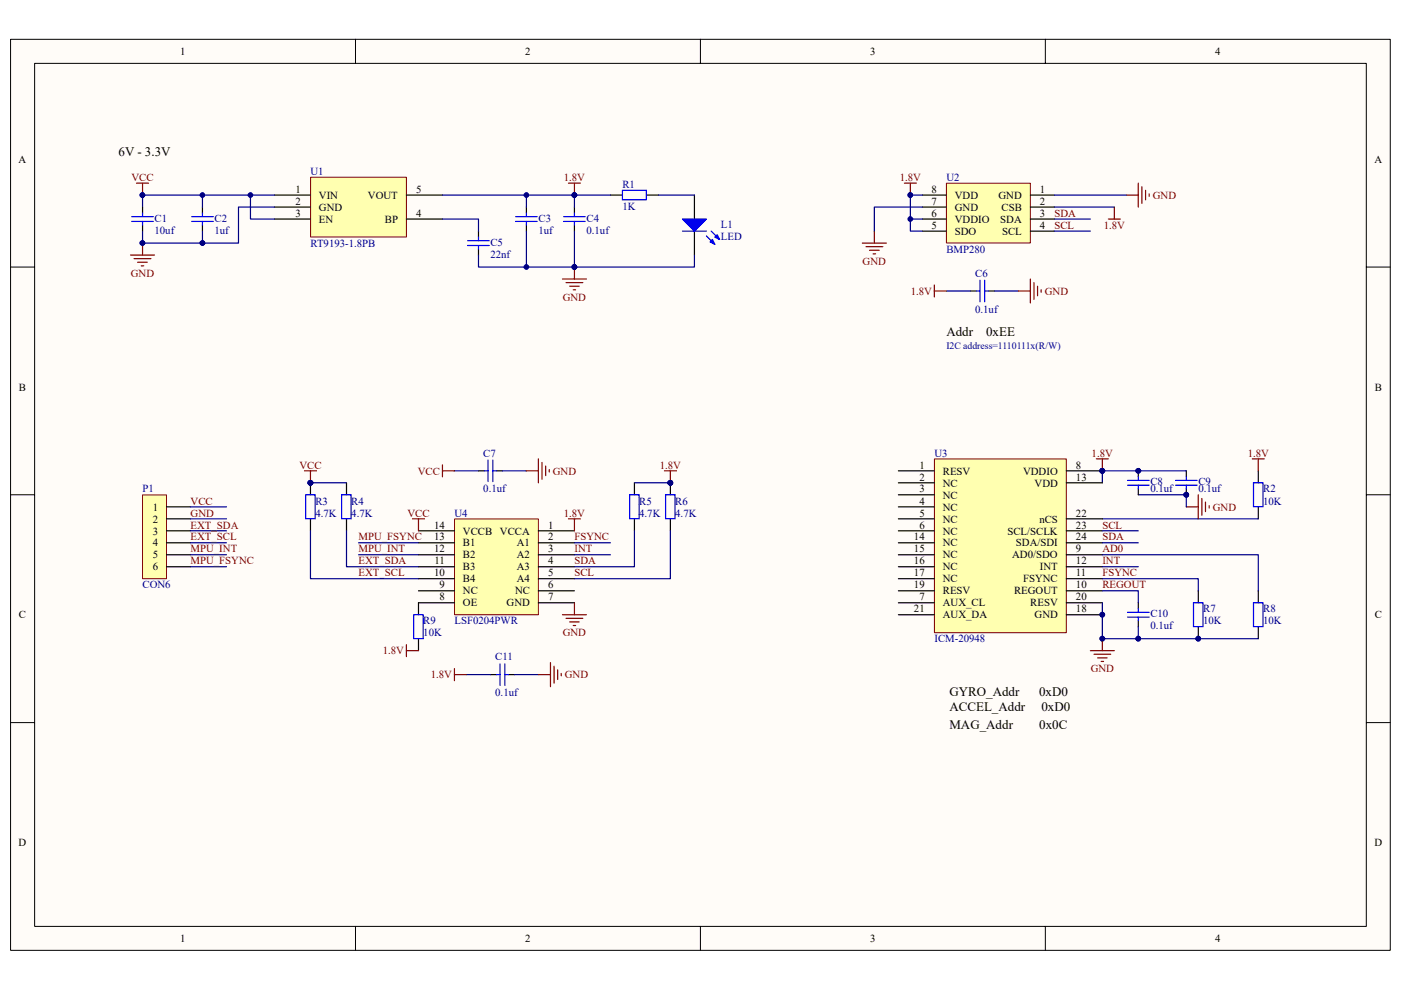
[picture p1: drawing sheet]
<svg xmlns="http://www.w3.org/2000/svg" width="297mm" height="210mm" viewBox="0 0 297 210" stroke-linecap="round" stroke-linejoin="round" font-family="sans-serif">
<path d="M2.3 8.4h292.5v193.2h-292.5z" fill="#fffcf8"/>
<path d="M2.2 8.3h292.6v193.3h-292.6z" fill="none" stroke="#000" stroke-width=".21"/>
<path d="M7.4 13.5h282.3v183h-282.3z" fill="#fffcf8"/>
<g fill="none" stroke="#000" stroke-width=".21">
<path d="M7.3 13.4h282.4v183.1h-282.4zM75.4 8.3v5.1M148.5 8.3v5.1M221.6 8.3v5.1M2.2 56.6h5.1M289.7 56.6h5.1M2.2 104.9h5.1M289.7 104.9h5.1M2.2 153.3h5.1M289.7 153.3h5.1M75.4 196.5v5.1M148.5 196.5v5.1"/>
<path d="M221.6 196.5v5.1"/>
</g>
<path d="M96.4 110.1h17.7v20.3h-17.7z" fill="#ffffb0"/>
<path d="M96.4 110.1h17.7v20.3h-17.7z" fill="none" stroke="#800000" stroke-width=".21"/>
<g fill="none" stroke="#000" stroke-width=".25">
<path d="M88.7 112.6h7.6M88.7 115.1h7.6M88.7 117.7h7.6M114.1 112.6h7.7M114.1 115.1h7.7M114.1 117.7h7.7M88.7 120.2h7.6M88.7 122.7h7.6M88.7 125.3h7.6M88.7 127.8h7.6M114.1 120.2h7.7M114.1 122.7h7.7"/>
<path d="M114.1 125.3h7.7M114.1 127.8h7.7"/>
</g>
<path d="M65.9 37.6h20.3v12.7h-20.3z" fill="#ffffb0"/>
<path d="M65.8 37.6h20.4v12.7h-20.4z" fill="none" stroke="#800000" stroke-width=".21"/>
<g fill="none" stroke="#000" stroke-width=".25">
<path d="M42.9 43.9v1.3M42.9 47.7v1.3M58.2 41.4h7.6M58.2 43.9h7.6M58.2 46.5h7.6M86.2 41.4h7.6M86.2 46.5h7.6M101.4 49v1.3M101.4 52.8v1.3M111.6 43.9v1.3M111.6 47.7v1.3M121.8 43.9v1.3"/>
<path d="M121.8 47.7v1.3M147.2 41.4v5.1M147.2 49v5.1"/>
</g>
<g fill="none" stroke="#00f" stroke-width=".25">
<path d="M40.6 47h4.6M40.6 46h4.6M42.9 45.2v.8M42.9 47v.7M99.1 52.1h4.6M99.1 51.1h4.6M101.4 50.3v.8M101.4 52.1v.7M109.3 47h4.6M109.3 46h4.6M111.6 45.2v.8M111.6 47v.7"/>
<path d="M119.5 47h4.6M119.5 46h4.6M121.8 45.2v.8M121.8 47v.7"/>
</g>
<path d="M28.9 38.8h2.6M30.2 38.8v2.6M120.5 38.8h2.6M121.8 38.8v2.6" fill="none" stroke="#800000" stroke-width=".25"/>
<g fill="#000080" stroke="#000080" stroke-width=".21">
<circle cx="30.2" cy="41.4" r=".49"/>
<circle cx="121.8" cy="41.4" r=".5"/>
</g>
<path d="M144.7 46.5h5.1l-2.6 2.5z" fill="#00f"/>
<path d="M144.7 46.5h5.1l-2.6 2.5zM149.8 50l1.8 1.8M150.8 49l1.8 1.8" fill="none" stroke="#00f" stroke-width=".25"/>
<path d="M150.5 51.3l.5-.5 .6 1z" fill="#00f"/>
<path d="M150.5 51.3l.5-.5 .6 1z" fill="none" stroke="#00f" stroke-width=".25"/>
<path d="M151.6 50.3l.5-.5 .5 1z" fill="#00f"/>
<g fill="none" stroke="#00f" stroke-width=".25">
<path d="M132 40.4h5v2h-5zM144.7 49h5.1M151.6 50.3l.5-.5 .5 1zM207.8 59.4v4.6M208.8 59.4v4.6M207 61.7h.8M208.8 61.7h.7M102.7 99.9h.8M103.5 97.6v4.6M104.5 97.6v4.6M104.5 99.9h.8M64.8 104.9h2v5.1h-2z"/>
<path d="M72.4 104.9h2v5.1h-2zM133.5 104.9h2v5.1h-2zM141.1 104.9h2v5.1h-2zM249.2 102.9h4.6M249.2 101.9h4.6M251.5 101.1v.8M251.5 102.9v.8M265.8 102.4h2v5.1h-2zM87.7 130.4h2v5h-2zM239.1 130.9h4.5M239.1 129.9h4.5M241.3 129.1v.8"/>
<path d="M241.3 130.9v.8M253 127.8h2.1v5.1h-2.1zM265.8 127.8h2v5.1h-2zM105.3 143.1h.7M106 140.8v4.6M107 143.1h.8M107 140.8v4.6"/>
</g>
<g fill="none" stroke="#000" stroke-width=".25">
<path d="M129.4 41.4h2.6M137.1 41.4h2.5M205.7 61.7h1.3M209.5 61.7h1.3M101.4 99.9h1.3M105.3 99.9h1.2M251.5 99.9v1.2M266.8 99.9v2.5M65.8 102.4v2.5M65.8 110v2.6M73.5 102.4v2.5M73.5 110v2.6"/>
<path d="M134.5 102.4v2.5M134.5 110v2.6M142.1 102.4v2.5M142.1 110v2.6M251.5 103.7v1.2M266.8 107.5v2.5M88.7 127.8v2.6M88.7 135.5v2.5M241.3 127.8v1.3M241.3 131.7v1.2M254.1 125.3v2.5M254.1 132.9v2.6"/>
<path d="M266.8 125.3v2.5M266.8 132.9v2.6M104 143.1h1.3M107.8 143.1h1.3"/>
</g>
<g fill="#000080" stroke="#000080" stroke-width=".21">
<circle cx="251.5" cy="104.9" r=".49"/>
<circle cx="254.1" cy="135.5" r=".49"/>
<circle cx="65.8" cy="102.4" r=".5"/>
<circle cx="142.1" cy="102.4" r=".49"/>
</g>
<path d="M87.5 110h2.5M88.7 110v2.6M120.5 110h2.6M121.8 110v2.6M86.2 136.7v2.6M86.2 138h2.5" fill="none" stroke="#800000" stroke-width=".25"/>
<path d="M30.2 105h5.1v17.7h-5.1z" fill="#ffffb0"/>
<path d="M30.2 105h5.1v17.7h-5.1z" fill="none" stroke="#800000" stroke-width=".21"/>
<path d="M35.3 107.5h5.1M35.3 110h5.1M35.3 112.6h5.1M35.3 115.1h5.1M35.3 117.7h5.1M35.3 120.2h5.1" fill="none" stroke="#000" stroke-width=".25"/>
<g fill="none" stroke="#000080" stroke-width=".25">
<path d="M30.2 49v2.6h12.7M42.9 41.4v2.5M53.1 41.4v5.1h5.1M58.2 43.9h-7.6v7.7h-7.7v-2.6M58.2 41.4h-28v2.5M93.8 46.5h7.6v2.5M93.8 41.4h28v2.5M111.6 41.4v2.5M111.6 49v7.6M121.8 41.4h7.6M121.8 49v7.6h-20.4v-2.5M139.6 41.4h7.6"/>
<path d="M147.2 54.1v2.5h-25.4M40.4 110h7.6M40.4 107.5h7.6M40.4 112.6h7.6M40.4 115.1h7.6M40.4 117.7h7.6M40.4 120.2h7.6"/>
</g>
<g fill="#000080" stroke="#000080" stroke-width=".21">
<circle cx="53.1" cy="41.4" r=".49"/>
<circle cx="42.9" cy="41.4" r=".49"/>
<circle cx="30.2" cy="41.4" r=".49"/>
<circle cx="42.9" cy="51.5" r=".49"/>
<circle cx="30.2" cy="51.5" r=".49"/>
<circle cx="121.8" cy="41.4" r=".5"/>
<circle cx="111.6" cy="41.4" r=".49"/>
<circle cx="111.6" cy="56.6" r=".49"/>
<circle cx="121.8" cy="56.6" r=".5"/>
</g>
<g fill="none" stroke="#800000" stroke-width=".25">
<path d="M241.3 38.8v5.1M242.1 39.6v3.6M27.7 54.1h5.1M28.4 54.9h3.6M29.2 55.6h2M29.9 56.4h.6M30.2 51.6v2.5M119.2 59.2h5.1M120 59.9h3.6M121.8 56.6v2.6M235 46.5h2.5M236.3 43.9v2.6"/>
<path d="M238.8 41.4h2.5M242.9 40.4v2M243.6 41.1v.5M120.8 60.7h2M121.5 61.5h.5"/>
</g>
<path d="M200.7 38.9h17.8v12.6h-17.8z" fill="#ffffb0"/>
<path d="M200.7 38.9h17.8v12.6h-17.8z" fill="none" stroke="#800000" stroke-width=".21"/>
<path d="M195.6 41.4h5.1M195.6 43.9h5.1M195.6 46.5h5.1M195.6 49h5.1M218.5 41.4h5M218.5 43.9h5M218.5 46.5h5M218.5 49h5" fill="none" stroke="#000" stroke-width=".25"/>
<path d="M193 46.5h2.6M195.6 41.4h-2.6v7.6h2.6M195.6 43.9h-10.2v5.1M223.5 43.9h12.8M223.5 46.5h7.7M223.5 49h7.7M223.5 41.4h15.3M200.7 61.7h5M210.8 61.7h5.1M251.5 99.9h-17.8v2.5M233.7 110h33.1" fill="none" stroke="#000080" stroke-width=".25"/>
<g fill="#000080" stroke="#000080" stroke-width=".21">
<circle cx="193" cy="41.4" r=".5"/>
<circle cx="193" cy="46.5" r=".5"/>
<circle cx="233.7" cy="99.9" r=".5"/>
</g>
<g fill="none" stroke="#800000" stroke-width=".25">
<path d="M191.7 38.8h2.6M193 38.8v2.6M182.8 51.6h5.1M183.6 52.3h3.6M184.4 53.1h2M185.1 53.8h.5M185.4 49v2.6M218.5 59.2v5.1M219.2 59.9v3.6M198.1 60.5v2.5M198.1 61.7h2.6M215.9 61.7h2.6"/>
<path d="M220 60.7v2M220.7 61.5v.5M232.4 97.3h2.6M233.7 97.3v2.6M251.5 107.5h2.6M254.1 104.9v5.1M254.8 105.7v3.6M255.6 106.5v2M256.4 107.3v.5"/>
</g>
<path d="M198.1 97.4h28v36.8h-28z" fill="#ffffb0"/>
<path d="M198.1 97.3h28v36.9h-28z" fill="none" stroke="#800000" stroke-width=".21"/>
<g fill="none" stroke="#000" stroke-width=".25">
<path d="M30.2 43.9v1.3M30.2 47.7v1.3M190.5 99.9h7.6M226.1 99.9h7.6M241.3 99.9v1.2M190.5 102.4h7.6M190.5 104.9h7.6M190.5 107.5h7.6M190.5 110h7.6M190.5 112.6h7.6M190.5 115.1h7.6M190.5 117.7h7.6"/>
<path d="M226.1 102.4h7.6M226.1 110h7.6M226.1 112.6h7.6M226.1 115.1h7.6M226.1 117.7h7.6M241.3 103.7v1.2M190.5 120.2h7.6M190.5 122.7h7.6M190.5 130.4h7.6M190.5 125.3h7.6M190.5 127.8h7.6M226.1 120.2h7.6"/>
<path d="M226.1 122.7h7.6M226.1 130.4h7.6M226.1 125.3h7.6M226.1 127.8h7.6"/>
</g>
<g fill="#000080" stroke="#000080" stroke-width=".21">
<circle cx="233.7" cy="130.4" r=".5"/>
<circle cx="233.7" cy="99.9" r=".5"/>
<circle cx="251.5" cy="104.9" r=".49"/>
<circle cx="241.3" cy="135.5" r=".49"/>
<circle cx="233.7" cy="135.5" r=".5"/>
<circle cx="65.8" cy="102.4" r=".5"/>
<circle cx="142.1" cy="102.4" r=".49"/>
<circle cx="241.3" cy="99.9" r=".49"/>
</g>
<g fill="none" stroke="#000080" stroke-width=".25">
<path d="M96.3 99.9h5.1M106.5 99.9h5.1M65.8 102.4h7.7M65.8 112.6v10.1h22.9M73.5 112.6v7.6h15.2M76 115.1h12.7M76 117.7h12.7M121.8 115.1h7.6M121.8 117.7h7.6M134.5 102.4h7.6M134.5 112.6v7.6h-12.7M142.1 112.6v10.1h-20.3"/>
<path d="M233.7 117.7h33.1v7.6M233.7 112.6h7.6M233.7 115.1h7.6M241.3 104.9h10.2v2.6M233.7 127.8v7.7h7.6v-2.6M233.7 125.3h7.6v2.5M233.7 122.7h20.4v2.6M233.7 120.2h7.6M241.3 135.5h25.5M98.9 143.1h5.1M109.1 143.1h5"/>
</g>
<g fill="none" stroke="#800000" stroke-width=".25">
<path d="M64.6 99.9h2.5M65.8 99.9v2.5M93.8 99.9h2.5M93.8 98.6v2.5M111.6 99.9h2.5M114.1 97.3v5.1M114.9 98.1v3.5M115.7 98.8v2.1M116.5 99.6v.5M140.9 99.9h2.5M142.1 99.9v2.5M265.5 97.3h2.6"/>
<path d="M266.8 97.3v2.6M119.2 130.4h5.1M120 131.1h3.6M120.8 131.9h2M121.5 132.7h.5M121.8 127.8v2.6M231.2 138h5.1M231.9 138.8h3.6M232.7 139.5h2M233.7 135.5v2.5M96.3 141.8v2.6M96.3 143.1h2.6"/>
<path d="M114.1 143.1h2.6M116.7 140.5v5.1M117.5 141.3v3.6M118.2 142.1v2M119 142.8v.5M233.5 140.3h.5"/>
</g>
<path d="M27.9 47h4.6M27.9 46h4.6M30.2 45.2v.8M30.2 47v.7M239.1 102.9h4.5M239.1 101.9h4.5M241.3 101.1v.8M241.3 102.9v.8" fill="none" stroke="#00f" stroke-width=".25"/>
<g font-size="2.8">
<text x="25.1" y="33.2">6V - 3.3V</text>
<text x="200.7" y="71.3">Addr</text>
<text x="209.1" y="71.3">0xEE</text>
<text x="201.3" y="147.6">GYRO_Addr</text>
<text x="220.3" y="147.6">0xD0</text>
<text x="201.3" y="150.8">ACCEL_Addr</text>
<text x="201.3" y="154.6">MAG_Addr</text>
<text x="220.3" y="154.6">0x0C</text>
<text x="220.8" y="150.8">0xD0</text>
</g>
<g font-size="2.3">
<text x="38.2" y="11.7">1</text>
<text x="111.4" y="11.7">2</text>
<text x="184.5" y="11.7">3</text>
<text x="257.6" y="11.7">4</text>
<text x="4" y="34.5">A</text>
<text x="291.4" y="34.5">A</text>
<text x="62.7" y="40.9">1</text>
<text x="88.2" y="40.9">5</text>
<text x="197.5" y="40.9">8</text>
<text x="220.5" y="40.9">1</text>
<text x="62.7" y="43.4">2</text>
<text x="62.7" y="46">3</text>
<text x="67.6" y="42.2">VIN</text>
<text x="67.6" y="44.7">GND</text>
<text x="67.6" y="47.2">EN</text>
<text x="78" y="42.2">VOUT</text>
<text x="81.6" y="47.2">BP</text>
<text x="88.2" y="46">4</text>
<text x="197.5" y="46">6</text>
<text x="197.5" y="43.4">7</text>
<text x="202.4" y="47.2">VDDIO</text>
<text x="202.4" y="44.7">GND</text>
<text x="202.4" y="42.2">VDD</text>
<text x="211.7" y="42.2">GND</text>
<text x="212.1" y="47.2">SDA</text>
<text x="212.3" y="44.7">CSB</text>
<text x="220.5" y="43.4">2</text>
<text x="220.5" y="46">3</text>
<text x="197.5" y="48.5">5</text>
<text x="202.4" y="49.8">SDO</text>
<text x="212.5" y="49.8">SCL</text>
<text x="220.5" y="48.5">4</text>
<text x="4" y="82.8">B</text>
<text x="291.5" y="82.8">B</text>
<text x="194.9" y="99.4">1</text>
<text x="194.9" y="101.9">2</text>
<text x="199.9" y="100.6">RESV</text>
<text x="216.9" y="100.6">VDDIO</text>
<text x="228.1" y="99.4">8</text>
<text x="228.1" y="101.9">13</text>
<text x="194.9" y="104.5">3</text>
<text x="194.9" y="107">4</text>
<text x="199.9" y="103.2">NC</text>
<text x="199.9" y="105.7">NC</text>
<text x="219.3" y="103.2">VDD</text>
<text x="32.4" y="108.3">1</text>
<text x="32.4" y="110.8">2</text>
<text x="32.4" y="113.4">3</text>
<text x="92" y="112.1">14</text>
<text x="98.1" y="113.4">VCCB</text>
<text x="106" y="113.4">VCCA</text>
<text x="116.2" y="112.1">1</text>
<text x="194.9" y="109.6">5</text>
<text x="194.9" y="112.1">6</text>
<text x="199.9" y="108.3">NC</text>
<text x="199.9" y="110.8">NC</text>
<text x="199.9" y="113.4">NC</text>
<text x="213.6" y="113.4">SCL/SCLK</text>
<text x="220.4" y="110.8">nCS</text>
<text x="228.1" y="112.1">23</text>
<text x="228.1" y="109.6">22</text>
<text x="32.4" y="115.9">4</text>
<text x="32.4" y="118.4">5</text>
<text x="92" y="117.2">12</text>
<text x="92" y="114.6">13</text>
<text x="92.1" y="119.7">11</text>
<text x="98.1" y="118.4">B2</text>
<text x="98.1" y="115.9">B1</text>
<text x="109.6" y="115.9">A1</text>
<text x="109.6" y="118.4">A2</text>
<text x="116.2" y="114.6">2</text>
<text x="116.2" y="117.2">3</text>
<text x="116.2" y="119.7">4</text>
<text x="193.8" y="114.6">14</text>
<text x="193.8" y="117.2">15</text>
<text x="193.8" y="119.7">16</text>
<text x="199.9" y="115.9">NC</text>
<text x="199.9" y="118.4">NC</text>
<text x="214.6" y="118.4">AD0/SDO</text>
<text x="215.4" y="115.9">SDA/SDI</text>
<text x="228.1" y="117.2">9</text>
<text x="228.1" y="119.7">12</text>
<text x="228.1" y="114.6">24</text>
<text x="32.4" y="121">6</text>
<text x="92" y="122.3">10</text>
<text x="93.2" y="124.8">9</text>
<text x="98.1" y="123.5">B4</text>
<text x="98.1" y="121">B3</text>
<text x="109.6" y="121">A3</text>
<text x="109.6" y="123.5">A4</text>
<text x="116.2" y="124.8">6</text>
<text x="116.2" y="122.3">5</text>
<text x="193.8" y="122.3">17</text>
<text x="193.8" y="124.8">19</text>
<text x="199.9" y="121">NC</text>
<text x="199.9" y="123.5">NC</text>
<text x="216.9" y="123.5">FSYNC</text>
<text x="220.5" y="121">INT</text>
<text x="228.1" y="122.3">11</text>
<text x="228.1" y="124.8">10</text>
<text x="4" y="131.2">C</text>
<text x="93.2" y="127.4">8</text>
<text x="98.1" y="128.6">OE</text>
<text x="98.1" y="126.1">NC</text>
<text x="107.4" y="128.6">GND</text>
<text x="109.2" y="126.1">NC</text>
<text x="116.2" y="127.4">7</text>
<text x="193.8" y="129.9">21</text>
<text x="194.9" y="127.4">7</text>
<text x="199.9" y="126.1">RESV</text>
<text x="199.9" y="128.6">AUX_CL</text>
<text x="199.9" y="131.2">AUX_DA</text>
<text x="215" y="126.1">REGOUT</text>
<text x="218.4" y="128.6">RESV</text>
<text x="219.3" y="131.2">GND</text>
<text x="228.1" y="129.9">18</text>
<text x="228.1" y="127.4">20</text>
<text x="291.5" y="131.2">C</text>
<text x="4" y="179.5">D</text>
<text x="291.4" y="179.5">D</text>
<text x="38.2" y="199.8">1</text>
<text x="111.4" y="199.8">2</text>
<text x="184.5" y="199.8">3</text>
<text x="257.6" y="199.8">4</text>
</g>
<g font-size="2.3" fill="#800000">
<text x="27.9" y="38.4">VCC</text>
<text x="119.5" y="38.4">1.8V</text>
<text x="190.8" y="38.4">1.8V</text>
<text x="223.6" y="46">SDA</text>
<text x="244.4" y="42.2">GND</text>
<text x="223.6" y="48.5">SCL</text>
<text x="234" y="48.5">1.8V</text>
<text x="27.7" y="58.7">GND</text>
<text x="182.9" y="56.2">GND</text>
<text x="119.3" y="63.8">GND</text>
<text x="193.1" y="62.5">1.8V</text>
<text x="221.5" y="62.5">GND</text>
<text x="63.5" y="99.4">VCC</text>
<text x="88.6" y="100.6">VCC</text>
<text x="117.2" y="100.6">GND</text>
<text x="139.9" y="99.4">1.8V</text>
<text x="231.5" y="96.8">1.8V</text>
<text x="264.5" y="96.8">1.8V</text>
<text x="40.4" y="107">VCC</text>
<text x="40.4" y="109.6">GND</text>
<text x="40.4" y="112.1">EXT_SDA</text>
<text x="86.4" y="109.6">VCC</text>
<text x="119.5" y="109.6">1.8V</text>
<text x="233.7" y="112.1">SCL</text>
<text x="257.1" y="108.3">GND</text>
<text x="40.4" y="117.2">MPU_INT</text>
<text x="40.4" y="114.6">EXT_SCL</text>
<text x="40.4" y="119.7">MPU_FSYNC</text>
<text x="76" y="119.7">EXT_SDA</text>
<text x="76" y="117.2">MPU_INT</text>
<text x="76" y="114.6">MPU_FSYNC</text>
<text x="121.8" y="119.7">SDA</text>
<text x="121.8" y="114.6">FSYNC</text>
<text x="121.8" y="117.2">INT</text>
<text x="233.7" y="114.6">SDA</text>
<text x="233.7" y="119.7">INT</text>
<text x="233.7" y="117.2">AD0</text>
<text x="76" y="122.3">EXT_SCL</text>
<text x="121.8" y="122.3">SCL</text>
<text x="233.7" y="122.3">FSYNC</text>
<text x="233.7" y="124.8">REGOUT</text>
<text x="119.3" y="135">GND</text>
<text x="81.1" y="138.8">1.8V</text>
<text x="91.3" y="143.9">1.8V</text>
<text x="119.8" y="143.9">GND</text>
<text x="231.2" y="142.6">GND</text>
</g>
<g font-size="2.3" fill="#000080">
<text x="65.8" y="37.1">U1</text>
<text x="132" y="39.9">R1</text>
<text x="200.7" y="38.4">U2</text>
<text x="32.8" y="47">C1</text>
<text x="45.5" y="47">C2</text>
<text x="114.2" y="47">C3</text>
<text x="124.4" y="47">C4</text>
<text x="132" y="44.4">1K</text>
<text x="32.8" y="49.6">10uf</text>
<text x="45.5" y="49.6">1uf</text>
<text x="65.8" y="52.3">RT9193-1.8PB</text>
<text x="104" y="52.1">C5</text>
<text x="114.2" y="49.6">1uf</text>
<text x="124.4" y="49.6">0.1uf</text>
<text x="152.8" y="48.3">L1</text>
<text x="152.8" y="50.8">LED</text>
<text x="200.7" y="53.6">BMP280</text>
<text x="104" y="54.6">22nf</text>
<text x="206.8" y="58.7">C6</text>
<text x="206.8" y="66.3">0.1uf</text>
<text x="102.5" y="96.8">C7</text>
<text x="198.1" y="96.8">U3</text>
<text x="30.2" y="104.5">P1</text>
<text x="66.9" y="107">R3</text>
<text x="74.5" y="107">R4</text>
<text x="102.5" y="104.5">0.1uf</text>
<text x="135.5" y="107">R5</text>
<text x="143.2" y="107">R6</text>
<text x="243.9" y="102.9">C8</text>
<text x="243.9" y="104.5">0.1uf</text>
<text x="254.1" y="102.9">C9</text>
<text x="254.1" y="104.5">0.1uf</text>
<text x="267.8" y="104.5">R2</text>
<text x="267.8" y="107">10K</text>
<text x="66.9" y="109.6">4.7K</text>
<text x="74.5" y="109.6">4.7K</text>
<text x="96.4" y="109.6">U4</text>
<text x="135.5" y="109.6">4.7K</text>
<text x="143.2" y="109.6">4.7K</text>
<text x="30.2" y="124.8">CON6</text>
<text x="243.9" y="130.9">C10</text>
<text x="255.1" y="129.9">R7</text>
<text x="267.8" y="129.9">R8</text>
<text x="89.7" y="132.4">R9</text>
<text x="89.7" y="135">10K</text>
<text x="96.4" y="132.4">LSF0204PWR</text>
<text x="198.1" y="136.2">ICM-20948</text>
<text x="243.9" y="133.5">0.1uf</text>
<text x="255.1" y="132.4">10K</text>
<text x="267.8" y="132.4">10K</text>
<text x="105" y="140.1">C11</text>
<text x="105" y="147.7">0.1uf</text>
</g>
<text font-size="2.1" fill="#000080" x="200.7" y="74">I2C address=1110111x(R/W)</text>
</svg>
